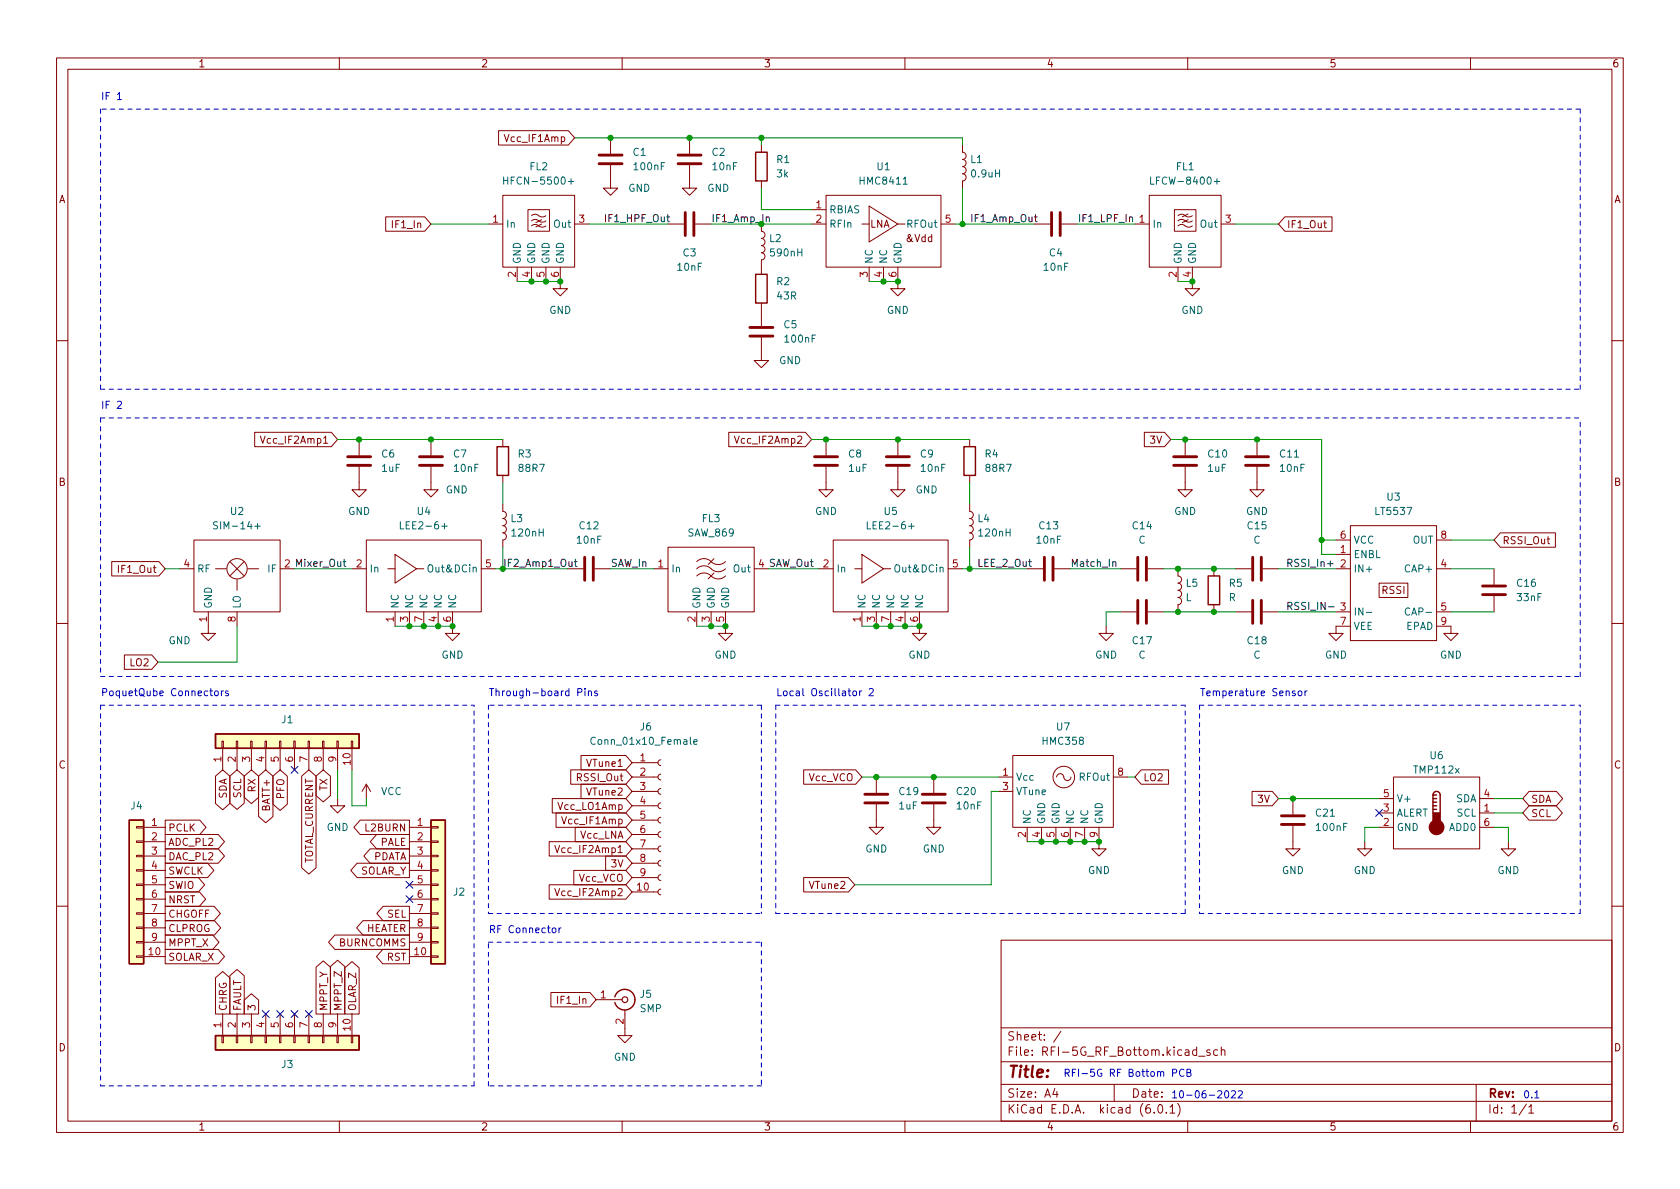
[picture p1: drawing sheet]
<svg xmlns="http://www.w3.org/2000/svg" width="297mm" height="210mm" viewBox="0 0 297 210" stroke-linecap="round" stroke-linejoin="round" font-family="sans-serif">
<g fill="none" stroke="#840000" stroke-width=".18">
<path d="M10 10.2h277v190.1h-277zM12 12.2h273v186.1h-273zM60 10.2v2M110 10.2v2M160 10.2v2M210 10.2v2M260 10.2v2M68.2 38.3h6.9l1.1 1.3-1.1 1.3h-6.9zM86.4 39.6h2.5M88.2 23.1h12.3l1.1 1.3-1.1 1.2h-12.3zM88.9 34.5h12.7v12.7h-12.7zM93.3 37.1h3.9v3.8h-3.9z"/>
<path d="M94 38.1a1.12 1.12 0 0 1 1.6 .2h.5l.4-.2M95.8 39.6l-1.1 .5M95.8 38.9l-1.1 .5M96.5 39.9a1.2 1.2 0 0 1-1.6-.2h-.4l-.5 .2M96.5 39.1a1.2 1.2 0 0 1-1.6-.2l-.4-.1-.5 .3M101.6 39.6h2.5M107.9 29.2v4.1h1.3l-1.3 1.2-1.2-1.2h1.2M107.9 24.4v2.8M118.1 39.6h2.8M121.9 29.2v4.1h1.3l-1.3 1.2-1.3-1.2h1.3M121.9 24.4v2.8M122.9 39.6h2.8"/>
<path d="M134.6 39.6v1.3a.64 .64 0 0 1 .7 .6 .64 .64 0 0 1-.7 .7 .64 .64 0 0 1 .7 .6 .64 .64 0 0 1-.7 .6 .64 .64 0 0 1 .7 .7 .64 .64 0 0 1-.7 .6 .64 .64 0 0 1 .7 .6 .64 .64 0 0 1-.7 .7v2.5M134.6 25.6v1.3M134.6 32v1.3M143.5 39.6h2.5M143.5 37.1h2.5M146 34.5h20.4v12.7h-20.4zM152.4 39.6h1.3M153.7 36.4l5 3.2-5 3.2zM158.7 39.6h1.3M166.4 39.6h2.5M170.2 25.6v1.3a.64 .64 0 0 1 .6 .7 .64 .64 0 0 1-.6 .6 .64 .64 0 0 1 .6 .6 .64 .64 0 0 1-.6 .7 .64 .64 0 0 1 .6 .6 .64 .64 0 0 1-.6 .6 .64 .64 0 0 1 .6 .7 .64 .64 0 0 1-.6 .6v1.3M182.9 39.6h2.8"/>
<path d="M187.7 39.6h2.8M200.7 39.6h2.5M203.2 34.5h12.7v12.7h-12.7zM207.6 37.1h3.9v3.8h-3.9zM208.3 38.1a1.12 1.12 0 0 1 1.6 .2h.5l.4-.2M210.1 38.9l-1.1 .5M210.1 37.8l-1.1 .5M210.8 39.9a1.2 1.2 0 0 1-1.6-.2h-.4l-.5 .2M210.8 39.1a1.2 1.2 0 0 1-1.6-.2l-.4-.1-.5 .3M215.9 39.6h2.5M227.2 38.3h8.3v2.6h-8.3l-1.1-1.3zM234 39.4h.5"/>
<path d="M234.2 39v1.1l.3 .2M91.4 47.2v2.6M94 47.2v2.6M96.5 47.2v2.6M99.1 47.2v3.8h1.2l-1.2 1.3-1.3-1.3h1.3M134.6 59.7v4h1.3l-1.3 1.3-1.3-1.3h1.3M134.6 53.6v4.1M153.7 47.2v2.6M156.2 47.2v2.6M158.7 47.2v3.8h1.3l-1.3 1.3-1.2-1.3h1.2M208.3 47.2v2.6M210.8 47.2v3.8h1.3l-1.3 1.3-1.3-1.3h1.3"/>
<path d="M10 60.2h2M45 76.4h13.6l1.1 1.3-1.1 1.3h-13.6zM46 77.1l.5 1.3 .4-1.3M63.5 77.7v2.8M76.2 77.7v2.8M88.9 77.7v1.3M128.9 76.4h13.5l1.1 1.3-1.1 1.3h-13.5zM129.8 77.1l.5 1.3 .4-1.3M146 77.7v2.8M158.7 77.7v2.8M171.4 77.7v1.3M202.3 76.4h3.6l1.1 1.3-1.1 1.3h-3.6z"/>
<path d="M209.5 77.7v2.8M222.2 77.7v2.8M285 60.2h2M19.8 99.3h8.3l1.1 1.3-1.1 1.2h-8.3zM34.3 95.5h15.2v12.7h-15.2zM40.6 99.3l2.6 2.5M43.2 99.3l-2.6 2.5M63.5 82.5v4.1h1.3l-1.3 1.3-1.3-1.3h1.3M64.8 95.5h20.3v12.7h-20.3zM69.8 98l3.9 2.6-3.9 2.5zM76.2 82.5v4.1h1.3l-1.3 1.3-1.3-1.3h1.3M88.9 89.1v1.3a.64 .64 0 0 1 .6 .7 .64 .64 0 0 1-.6 .6 .64 .64 0 0 1 .6 .6 .64 .64 0 0 1-.6 .7 .64 .64 0 0 1 .6 .6 .64 .64 0 0 1-.6 .6 .64 .64 0 0 1 .6 .7 .64 .64 0 0 1-.6 .6v1.3"/>
<path d="M88.9 84.1v1.2M118.1 96.8h15.2v11.4h-15.2zM123.2 99.3a1.96 1.96 0 0 1 2.9 .3l1.1 .2 .6-.1 .5-.4M126.2 98.8l-1 1M146 82.5v4.1h1.3l-1.3 1.3-1.2-1.3h1.2M147.3 95.5h20.3v12.7h-20.3zM152.4 98l3.8 2.6-3.8 2.5zM158.7 82.5v4.1h1.3l-1.3 1.3-1.2-1.3h1.2M171.4 89.1l.1 1.3a.64 .64 0 0 1 .6 .7 .64 .64 0 0 1-.6 .6 .64 .64 0 0 1 .6 .6 .64 .64 0 0 1-.6 .7 .64 .64 0 0 1 .6 .6 .64 .64 0 0 1-.6 .6 .64 .64 0 0 1 .6 .7 .64 .64 0 0 1-.6 .6l-.1 1.3M171.4 84.1v1.2M209.5 82.5v4.1h1.3l-1.3 1.3-1.2-1.3h1.2M222.2 82.5v4.1h1.3l-1.3 1.3-1.2-1.3h1.2"/>
<path d="M236.2 98h2.6M236.2 95.5h2.6M238.8 93h15.2v20.3h-15.2zM254 95.5h2.5M265.3 94.2h9.7v2.6h-9.7l-1.1-1.3zM10 110.2h2M22 115.8h4.8l1.1 1.3-1.1 1.3h-4.8zM31.7 100.6h2.6M36.8 108.2v3.8h1.3l-1.3 1.3-1.2-1.3h1.2M38.1 100.6h1.9M41.9 102.5v1.9M41.9 108.2v2.5"/>
<path d="M43.8 100.6h1.9M49.5 100.6h2.6M62.2 100.6h2.6M68.6 100.6h1.2M69.8 108.2v2.5M72.4 108.2v2.5M73.7 100.6h1.2M74.9 108.2v2.5M77.5 108.2v2.5M80 108.2v3.8h1.3l-1.3 1.3-1.3-1.3h1.3M85.1 100.6h2.5M100.3 100.6h2.8"/>
<path d="M105.2 100.6h2.7M115.6 100.6h2.5M123.2 101.8a1.96 1.96 0 0 1 2.9 .3l1.1 .3 .6-.2 .5-.4M123.2 100.6a1.96 1.96 0 0 1 2.9 .3l1.1 .2 .6-.2 .5-.3M123.2 108.2v2.5M125.7 108.2v2.5M126.2 101.3l-1 1.1M128.3 108.2v3.8h1.2l-1.2 1.3-1.3-1.3h1.3M133.3 100.6h2.6M144.8 100.6h2.5M151.1 100.6h1.3M152.4 108.2v2.5"/>
<path d="M154.9 108.2v2.5M156.2 100.6h1.3M157.5 108.2v2.5M160 108.2v2.5M162.6 108.2v3.8h1.2l-1.2 1.3-1.3-1.3h1.3M167.6 100.6h2.6M181.6 100.6h2.8M186.4 100.6h2.8M195.6 110.7v1.3h1.2l-1.2 1.3-1.3-1.3h1.3M198.1 100.6h2.8M198.1 108.2h2.8M202.9 100.6h2.8"/>
<path d="M202.9 108.2h2.8M208.3 100.6v1.2a.64 .64 0 0 1 .6 .7 .64 .64 0 0 1-.6 .6 .64 .64 0 0 1 .6 .7 .64 .64 0 0 1-.6 .6 .64 .64 0 0 1 .6 .6 .64 .64 0 0 1-.6 .7 .64 .64 0 0 1 .6 .6 .64 .64 0 0 1-.6 .6v1.3M214.6 100.6v1.2M214.6 106.9v1.3M218.4 100.6h2.8M218.4 108.2h2.8M223.3 100.6h2.8M223.3 108.2h2.8M236.2 100.6h2.6M236.2 108.2h2.6M238.8 110.7h-2.6v1.3h1.3l-1.3 1.3-1.3-1.3h1.3M243.8 103.1h5.1v2.6h-5.1z"/>
<path d="M254 110.7h2.5v1.3h1.3l-1.3 1.3-1.2-1.3h1.2M254 100.6h2.5M254 108.2h2.5M264.2 100.6v2.8M264.2 105.4v2.8M285 110.2h2M38.1 137.2l1.3-1.1 1.2 1.1v4.9l-1.2 1.1-1.3-1.1zM39.2 131.1h.3v1.2h-.3zM39.4 132.3v3.8M40.6 137.2l1.3-1.1 1.3 1.1v4.8l-1.3 1.1-1.3-1.1zM41.8 131.1h.2v1.2h-.2zM41.9 132.3v3.8"/>
<path d="M43.2 137.2l1.2-1.1 1.3 1.1v3.8l-1.3 1.1-1.2-1.1zM44.3 131.1h.3v1.2h-.3zM44.4 132.3v3.8M45.7 137.2l1.3-1.1 1.3 1.1v7.2l-1.3 1.1-1.3-1.1zM46.9 131.1h.2v1.2h-.2zM47 132.3v3.8M48.3 137.2l1.2-1.1 1.3 1.1v5l-1.3 1.1-1.2-1.1zM49.4 131.1h.3v1.2h-.3zM49.5 132.3v3.8M51.9 131.1h.3v1.2h-.3zM52.1 132.3v3.8M53.3 137.2l1.3-1.1 1.3 1.1v16.3l-1.3 1.1-1.3-1.1z"/>
<path d="M54.5 131.1h.2v1.2h-.2zM54.6 132.3v3.8M55.9 137.2l1.2-1.1 1.3 1.1v3.5l-1.3 1.1-1.2-1.1zM57 131.1h.3v1.2h-.3zM57.1 132.3v3.8M59.6 131.1h.2v1.2h-.2zM59.7 132.3v3.8M62.1 131.1h.3v1.2h-.3zM62.2 132.3v3.8M64.8 138.7l-.8 1.2M64.8 138.7v2.5M64.8 138.7l.7 1.2"/>
<path d="M100.9 136.1h9.7l1.2 1.3-1.2 1.3h-9.7zM102.7 133.6h7.9l1.2 1.3-1.2 1.2h-7.9zM102.7 138.7h7.9l1.2 1.2-1.2 1.3h-7.9zM111.8 139.9h4.5M111.8 137.4h4.5M111.8 134.9h4.5M116.8 139.4l-.3 .2-.2 .3 .2 .4 .3 .2M116.8 136.9l-.3 .1-.2 .4 .2 .4 .3 .1M116.8 134.4l-.3 .1-.2 .4 .2 .3 .3 .2M142.1 136.1h9.2l1.1 1.3-1.1 1.3h-9.2zM154.9 137.4v2.8M165.1 137.4v2.8"/>
<path d="M176.5 139.9h2.6M176.5 137.4h2.6M179.1 133.6h17.7v12.7h-17.7zM186.8 137.4a.68 .68 0 0 1 .8-.6 .68 .68 0 0 1 .6 .9 .64 .64 0 0 0 .7 .3 .64 .64 0 0 0 .5-.6M196.8 137.4h2.6M201.8 136.1h4.8v2.6h-4.8l-1.1-1.3zM221.4 139.9h3.5l1.2 1.3-1.2 1.3h-3.5zM246.4 137.4h15.2v12.7h-15.2zM270.4 139.9h4.8l1.1 1.3-1.1 1.3h-4.8l-1.2-1.3zM24.1 158.9h1.3v.2h-1.3zM24.1 156.3h1.3v.3h-1.3zM24.1 153.8h1.3v.2h-1.3z"/>
<path d="M24.1 151.3h1.3v.2h-1.3zM24.1 148.7h1.3v.3h-1.3zM24.1 146.2h1.3v.2h-1.3zM25.4 146.3h3.8M25.4 148.8h3.8M25.4 151.4h3.8M25.4 153.9h3.8M25.4 156.5h3.8M25.4 159h3.8M29.2 155.2h5.9l1.1 1.3-1.1 1.2h-5.9zM29.2 152.6h7.5l1.1 1.3-1.1 1.3h-7.5zM29.2 157.7h6.1l1.1 1.3-1.1 1.3h-6.1z"/>
<path d="M29.2 145h6.1l1.1 1.3-1.1 1.3h-6.1zM29.2 147.6h9.4l1.1 1.2-1.1 1.3h-9.4zM29.2 150.1h9.4l1.1 1.3-1.1 1.2h-9.4zM59.7 141.2v1.3h1.3l-1.3 1.3-1.3-1.3h1.3M63.1 152.6h9.3v2.6h-9.3l-1.1-1.3zM63.7 145h8.7v2.6h-8.7l-1.1-1.3zM65.4 150.1h7v2.5h-7l-1.1-1.2zM66.6 147.6h5.8v2.5h-5.8l-1.1-1.3zM72.4 146.3h3.8M72.4 148.8h3.8M72.4 151.4h3.8M72.4 153.9h3.8"/>
<path d="M72.4 156.5h3.8M72.4 159h3.8M76.2 158.9h1.3v.2h-1.3zM76.2 156.3h1.3v.3h-1.3zM76.2 153.8h1.3v.2h-1.3zM76.2 151.3h1.3v.2h-1.3zM76.2 148.7h1.3v.3h-1.3zM76.2 146.2h1.3v.2h-1.3zM97.1 148.8h13.5l1.2 1.3-1.2 1.3h-13.5zM97.1 156.5h13.5l1.2 1.2-1.2 1.3h-13.5zM97.6 141.2h13l1.2 1.3-1.2 1.3h-13zM98.1 149.5l.4 1.3 .4-1.3"/>
<path d="M98.1 157.1l.4 1.3 .4-1.3M98.3 143.8h12.3l1.2 1.2-1.2 1.3h-12.3zM101.5 153.9h9.1l1.2 1.3-1.2 1.3h-9.1zM101.7 146.3h8.9l1.2 1.3-1.2 1.2h-8.9zM107.1 151.4h3.5l1.2 1.2-1.2 1.3h-3.5zM111.8 157.7h4.5M111.8 155.2h4.5M111.8 152.6h4.5M111.8 150.1h4.5M111.8 147.6h4.5M111.8 145h4.5M111.8 142.5h4.5"/>
<path d="M116.8 157.2l-.3 .2-.2 .3 .2 .4 .3 .1M116.8 154.7l-.3 .1-.2 .4 .2 .3 .3 .2M116.8 152.1l-.3 .2-.2 .3 .2 .4 .3 .2M116.8 149.6l-.3 .1-.2 .4 .2 .4 .3 .1M116.8 147.1l-.3 .1-.2 .4 .2 .3 .3 .2M116.8 144.5l-.3 .2-.2 .3 .2 .4 .3 .1M116.8 142l-.3 .1-.2 .4 .2 .3 .3 .2M142.1 155.2h7.9l1.1 1.3-1.1 1.2h-7.9zM154.9 142.2v4.1h1.3l-1.3 1.3-1.2-1.3h1.2M165.1 142.2v4.1h1.3l-1.3 1.3-1.3-1.3h1.3M181.6 146.3v2.5M184.1 146.3v2.5"/>
<path d="M186.7 146.3v2.5M189.2 146.3v2.5M191.8 146.3v2.5M194.3 146.3v3.8h1.3l-1.3 1.3-1.3-1.3h1.3M228.6 146v4.1h1.3l-1.3 1.3-1.3-1.3h1.3M228.6 141.2v2.8M241.3 148.8v1.3h1.3l-1.3 1.3-1.3-1.3h1.3M243.8 146.3h2.6M243.8 143.8h2.6M243.8 141.2h2.6M261.6 146.3h2.6M261.6 143.8h2.6"/>
<path d="M261.6 141.2h2.6M266.7 148.8v1.3h1.3l-1.3 1.3-1.3-1.3h1.3M270.4 142.5h4.7l1.1 1.3-1.1 1.2h-4.7l-1.2-1.2zM10 160.2h2M24.1 169h1.3v.3h-1.3zM24.1 166.5h1.3v.2h-1.3zM24.1 164h1.3v.2h-1.3zM24.1 161.4h1.3v.3h-1.3zM25.4 169.2h3.8M25.4 161.5h3.8M25.4 164.1h3.8M25.4 166.6h3.8"/>
<path d="M29.2 162.8h8.7l1.1 1.3-1.1 1.2h-8.7zM29.2 165.3h8.4l1.1 1.3-1.1 1.3h-8.4zM29.2 167.9h9.4l1.1 1.3-1.1 1.2h-9.4zM29.2 160.3h8.7l1.1 1.2-1.1 1.3h-8.7zM38.1 172.9l1.3-1.1 1.2 1.1v6.4h-2.5zM39.4 179.3v3.8M40.6 172.5l1.3-1.1 1.3 1.1v6.8h-2.6zM41.9 179.3v3.8M43.2 176.8l1.2-1.1 1.3 1.1v2.5h-2.5zM44.4 179.3v3.8M47 179.3v3.8M49.5 179.3v3.8"/>
<path d="M52.1 179.3v3.8M54.6 179.3v3.8M55.9 171l1.2-1.1 1.3 1.1v8.3h-2.5zM57.1 179.3v3.8M58.4 170.9l1.3-1.1 1.3 1.1v8.4h-2.6zM59.2 165.3h13.2v2.6h-13.2l-1.1-1.3zM59.7 179.3v3.8M61 171.2l1.2-1.2 1.3 1.2v8.1h-2.5zM62.2 179.3v3.8M64.2 162.8h8.2v2.5h-8.2l-1.1-1.2zM67.7 167.9h4.7v2.5h-4.7l-1.1-1.2zM67.7 160.3h4.7v2.5h-4.7l-1.1-1.3z"/>
<path d="M72.4 169.2h3.8M72.4 161.5h3.8M72.4 164.1h3.8M72.4 166.6h3.8M76.2 169h1.3v.3h-1.3zM76.2 166.5h1.3v.2h-1.3zM76.2 164h1.3v.2h-1.3zM76.2 161.4h1.3v.3h-1.3zM97.4 175.5h6.9l1.1 1.3-1.1 1.2h-6.9zM105.4 176.8h4.6M110.5 178.6v4.5h1.3l-1.3 1.3-1.3-1.3h1.3M177 166.3h108v32h-108z"/>
<path d="M285 160.2h2M39.2 183.1h.3v1.3h-.3zM41.8 183.1h.2v1.3h-.2zM44.3 183.1h.3v1.3h-.3zM46.9 183.1h.2v1.3h-.2zM49.4 183.1h.3v1.3h-.3zM51.9 183.1h.3v1.3h-.3zM54.5 183.1h.2v1.3h-.2zM57 183.1h.3v1.3h-.3zM59.6 183.1h.2v1.3h-.2zM60 198.3v2M62.1 183.1h.3v1.3h-.3z"/>
<path d="M110 198.3v2M160 198.3v2M177 194.8h108M177 191.8h108M177 187.8h108M177 181.8h108M186.5 192.5l-.4 1h1M186.9 193v1M187.6 182.4l-1.3 1.9M197 191.8v3M204.1 196.7v.1M204.9 195.4l.2-.1a.81 .81 0 0 1 .6 .7 .81 .81 0 0 1-.3 .8h-.2a.81 .81 0 0 1-.6-.6 .81 .81 0 0 1 .3-.8z"/>
<path d="M206.2 196.7v.1M206.9 195.8l.4-.5v1.5M206.9 196.8h.8M208.2 195.1a1.72 1.72 0 0 1 0 2.3M210 198.3v2M211.6 185.7l-.5-.1-.2 .3v.4l.1 .3h.6M211.6 185.1v1.5M211.9 186.8h1.2M213.9 185.7l-.3-.1-.2 .2v.3l.5 .1v.4h-.5M215.3 185.7l-.4-.1-.3 .3v.4l.1 .3h.6M215.9 185.8l.2-.2 .4 .1 .1 .9M215.9 185.1v1.5"/>
<path d="M260 198.3v2M261 191.8v6.5M269.9 195.3l-1.3 1.9M270.3 195.8l.4-.5v1.5M270.3 196.8h.9"/>
<circle cx="41.9" cy="100.6" r="1.8"/>
<circle cx="188.1" cy="137.4" r="1.9"/>
</g>
<g fill="none" stroke="#840000" stroke-width=".51">
<path d="M105.9 27.4h4.1M105.9 29h4.1M119.9 27.4h4.1M119.9 29h4.1M121.2 37.6v4.1M122.7 37.6v4.1M185.9 37.6v4.1M187.5 37.6v4.1M132.6 57.9h4.1M132.6 59.4h4.1M61.5 80.8h4M61.5 82.3h4"/>
<path d="M74.2 80.8h4M74.2 82.3h4M103.4 98.5v4.1M104.9 98.5v4.1M144 80.8h4.1M144 82.3h4.1M156.7 80.8h4.1M156.7 82.3h4.1M184.7 98.5v4.1M186.2 98.5v4.1M201.2 98.5v4.1M202.7 98.5v4.1"/>
<path d="M207.5 80.8h4.1M207.5 82.3h4.1M220.2 80.8h4.1M220.2 82.3h4.1M221.5 98.5v4.1M223 98.5v4.1M201.2 106.2v4M202.7 106.2v4M221.5 106.2v4M223 106.2v4M262.1 105.2h4.1M262.1 103.6h4.1"/>
<path d="M152.9 140.5h4.1M152.9 142h4.1M163.1 140.5h4M163.1 142h4M226.6 144.3h4M226.6 145.8h4"/>
</g>
<g fill="none" stroke="#006464" stroke-width=".18">
<path d="M89.1 31.3v1.3M89.1 31.9h.7M100.5 32.1h.9M203.4 31.3v1.3h.6M214.7 32.1h1M38.5 92.3h-.5l-.2 .1v.3l.5 .3 .2 .3-.3 .2h-.5M45.1 93h.9M70.8 92.3v1.2h.6M78.1 93h1M153.3 92.3v1.2h.6M160.7 93h.9M241.6 108.3h.9"/>
<path d="M249.2 107.6a.6 .6 0 0 0-.8 .4 .6 .6 0 0 0 .6 .8l.2-.1M105.2 130.5a.6 .6 0 0 0-.8 .4 .6 .6 0 0 0 .6 .7l.2-.1M122.7 131.2l.6-.1-.1-.3h-.4l-.1 .2v.6h.5"/>
</g>
<g fill="none" stroke="#840000" stroke-width=".25">
<path d="M133.6 26.9h2v5.1h-2zM133.6 48.5h2v5.1h-2zM87.9 79h2v5.1h-2zM170.4 79h2.1v5.1h-2.1zM213.6 101.8h2v5.1h-2zM38.1 129.8h25.4v2.5h-25.4zM22.9 145h2.5v25.4h-2.5zM76.2 145h2.5v25.4h-2.5zM253.4 140.6a.64 .64 0 0 1 .6-.7 .64 .64 0 0 1 .6 .7v3.2M253.4 143.1h.6M253.4 142.5h.6M253.4 141.9h.6"/>
<path d="M253.4 141.2h.6M253.4 140.6v3.2M253.4 140.6h.6M108.7 176.3a1.81 1.81 0 0 1 2.8-1 1.81 1.81 0 0 1 0 3 1.81 1.81 0 0 1-2.8-1M38.1 183.1h25.4v2.6h-25.4z"/>
</g>
<circle cx="110.5" cy="176.8" r=".51" fill="none" stroke="#840000" stroke-width=".2"/>
<g fill="#ffffc2" stroke="#ffffc2" stroke-width=".18">
<path d="M76.2 145h2.5v25.4h-2.5z"/>
<path d="M38.1 183.1h25.4v2.6h-25.4z"/>
<path d="M38.1 129.8h25.4v2.5h-25.4z"/>
<path d="M22.9 145h2.5v25.4h-2.5z"/>
</g>
<g fill="#840000" stroke="#840000" stroke-width=".25">
<path d="M253.4 143.8h1.2v1.9h-1.2z"/>
<circle cx="254" cy="146.3" r="1.27"/>
</g>
<g fill="none" stroke="#0f0f0f" stroke-width=".18">
<path d="M117.9 38.4h.5M118.1 37.9v1.1l.3 .2M135.5 38.5l.2-.1h.3v.8M182.9 38.4h.5M183.1 37.9v1.1l.3 .2M199.7 38.5l.2-.1h.3l.1 .8M60.7 99.3h.5M60.9 98.9v1.1l.3 .2M101.6 99.3h.4M101.7 98.9v1.1l.3 .2M196.7 99.4l.2-.1 .3 .1 .1 .8M234.7 99.7h1"/>
<path d="M234.9 107.3h1"/>
</g>
<g fill="none" stroke="#0000c2" stroke-width=".18">
<path d="M20.8 16.7l.3-.4v1.3M20.8 17.6h.7M20.8 71.1l.4-.1 .3 .3-.8 .9h.8M38 122.3l.2-.1 .3 .1 .1 .5-.1 .2h-.3l-.2-.1zM39.1 122.2v.8M39.5 122.2l-.4 .2M40.4 122.2h-.3l-.2 .2v.1l.5 .2v.3h-.5M102.2 122.4h.6l.1-.2-.1-.3-.6-.1v1.2M103.4 121.8v.1M103.4 122.2v.8M104 122.3l.2-.1h.3l.1 .8M104 122.2v.8"/>
<path d="M105.6 122.2h-.3l-.2 .2 .1 .1 .4 .2v.3h-.5M150.9 122.2h.3l.2 .2v.4l-.2 .2h-.3l-.1-.2zM152 122.2v.8M152.4 122.2l-.4 .2M153.7 121.9l.5-.1 .2 .3-.8 .9h.8M229 122.2h-.3l-.2 .2 .1 .1 .4 .2v.3h-.5M229.6 122.2h.3l.3 .2v.4l-.3 .2h-.3l-.1-.2zM230.7 122.2v.8M231.1 122.2l-.4 .2M97.7 164.2l.3-.1 .3 .2v.4l-.3 .2h-.3l-.1-.2zM98.8 164.1v.8M99.2 164.1l-.4 .2"/>
<path d="M207.3 189.7h.6l.2-.2-.1-.3-.7-.1v1.2M209.3 189.2a.6 .6 0 0 0-.8 .4 .6 .6 0 0 0 .6 .7l.2-.1M209.9 189.7l.5-.1 .1-.2v-.2l-.6-.1v1.2h.5l.1-.1 .1-.3-.3-.2M216.6 193l.2-.1a.68 .68 0 0 1 .5 .6 .68 .68 0 0 1-.5 .6l-.2-.1-.1-.3zM217.7 193l.5-.1 .3 .3-.8 .9h.8M218.9 193l.5-.1 .3 .3-.8 .9h.8M271.4 194.1h.7"/>
</g>
<g fill="none" stroke="#0000c2" stroke-width=".18" stroke-dasharray=".8 .8">
<path d="M17.8 19.3v49.5M279.4 19.3h-261.6M17.8 68.8h261.6M17.8 73.9v45.7M17.8 73.9h261.6M279.4 68.8v-49.5M17.8 119.6h261.6M279.4 119.6v-45.7M17.8 124.7v67.3M17.8 124.7h66M86.4 124.7v36.8M134.6 124.7v36.8"/>
<path d="M134.6 124.7h-48.2M137.2 124.7h72.3M137.2 124.7v36.8M212.1 124.7v36.8M212.1 124.7h67.3M86.4 166.6h48.2M86.4 161.5h48.2M134.6 166.6v25.4M137.2 161.5h72.3M209.5 161.5v-36.8M212.1 161.5h67.3M279.4 161.5v-36.8"/>
<path d="M17.8 192h66M83.8 192v-67.3M86.4 192v-25.4M134.6 192h-48.2"/>
</g>
<g fill="none" stroke="#009600" stroke-width=".18">
<path d="M76.2 39.6h10.2M101.6 24.4h68.6v1.2M104.1 39.6h14M125.7 39.6h17.8M134.6 24.4v1.2M134.6 33.3v3.8h8.9M168.9 39.6h14M170.2 33.3v6.3M190.5 39.6h10.2M218.4 39.6h7.7M91.4 49.8h7.7M153.7 49.8h5"/>
<path d="M208.3 49.8h2.5M59.7 77.7h29.2M143.5 77.7h27.9M207 77.7h26.7v20.3h2.5M88.9 85.3v3.8M88.9 96.8v3.8M171.4 85.3v3.8M171.4 96.8v3.8M233.7 95.5h2.5M256.5 95.5h7.7M29.2 100.6h2.5M41.9 110.7v6.4h-14"/>
<path d="M52.1 100.6h10.1M69.8 110.7h10.2M87.6 100.6h12.7M107.9 100.6h7.7M123.2 110.7h5.1M135.9 100.6h8.9M152.4 110.7h10.2M170.2 100.6h11.4M189.2 100.6h8.9M198.1 108.2h-2.5v2.5M205.7 100.6h12.7M205.7 108.2h12.7"/>
<path d="M226.1 100.6h10.1M226.1 108.2h10.1M256.5 100.6h7.7M256.5 108.2h7.7M59.7 136.1v5.1M62.2 136.1v6.4h2.6v-1.3M152.4 137.4h24.1M176.5 139.9h-1.2v16.6h-24.2M199.4 137.4h1.3M181.6 148.8h12.7M226.1 141.2h17.7M243.8 146.3h-2.5v2.5"/>
<path d="M264.2 141.2h5M264.2 146.3h2.5v2.5M264.2 143.8h5"/>
</g>
<g fill="none" stroke="#000084" stroke-width=".18">
<path d="M51.5 135.5l1.2 1.2M52.7 135.5l-1.2 1.2M71.8 158.4l1.2 1.2M71.8 155.8l1.2 1.3M73 155.8l-1.2 1.3M73 158.4l-1.2 1.2M243.2 143.1l1.2 1.3M244.4 143.1l-1.2 1.3M46.4 178.7l1.2 1.2M47.6 178.7l-1.2 1.2M48.9 178.7l1.2 1.2M50.1 178.7l-1.2 1.2"/>
<path d="M51.5 178.7l1.2 1.2M52.7 178.7l-1.2 1.2M54 178.7l1.2 1.2M55.2 178.7l-1.2 1.2"/>
</g>
<g fill="#009600" stroke="#009600" stroke-width=".18">
<circle cx="77.5" cy="110.7" r=".46"/>
<circle cx="74.9" cy="110.7" r=".46"/>
<circle cx="72.4" cy="110.7" r=".46"/>
<circle cx="63.5" cy="77.7" r=".46"/>
<circle cx="80" cy="110.7" r=".46"/>
<circle cx="76.2" cy="77.7" r=".46"/>
<circle cx="125.7" cy="110.7" r=".46"/>
<circle cx="128.3" cy="110.7" r=".46"/>
<circle cx="154.9" cy="137.4" r=".46"/>
<circle cx="165.1" cy="137.4" r=".46"/>
<circle cx="184.1" cy="148.8" r=".46"/>
<circle cx="186.7" cy="148.8" r=".46"/>
<circle cx="191.8" cy="148.8" r=".46"/>
<circle cx="194.3" cy="148.8" r=".46"/>
<circle cx="189.2" cy="148.8" r=".46"/>
<circle cx="154.9" cy="110.7" r=".46"/>
<circle cx="162.6" cy="110.7" r=".46"/>
<circle cx="146" cy="77.7" r=".46"/>
<circle cx="157.5" cy="110.7" r=".46"/>
<circle cx="160" cy="110.7" r=".46"/>
<circle cx="158.7" cy="77.7" r=".46"/>
<circle cx="171.4" cy="100.6" r=".46"/>
<circle cx="170.2" cy="39.6" r=".46"/>
<circle cx="107.9" cy="24.4" r=".46"/>
<circle cx="134.6" cy="24.4" r=".46"/>
<circle cx="121.9" cy="24.4" r=".46"/>
<circle cx="96.5" cy="49.8" r=".46"/>
<circle cx="99.1" cy="49.8" r=".46"/>
<circle cx="94" cy="49.8" r=".46"/>
<circle cx="158.7" cy="49.8" r=".46"/>
<circle cx="210.8" cy="49.8" r=".46"/>
<circle cx="156.2" cy="49.8" r=".46"/>
<circle cx="214.6" cy="108.2" r=".46"/>
<circle cx="208.3" cy="108.2" r=".46"/>
<circle cx="208.3" cy="100.6" r=".46"/>
<circle cx="214.6" cy="100.6" r=".46"/>
<circle cx="209.5" cy="77.7" r=".46"/>
<circle cx="222.2" cy="77.7" r=".46"/>
<circle cx="233.7" cy="95.5" r=".46"/>
<circle cx="228.6" cy="141.2" r=".46"/>
</g>
<text font-size="2.8" fill="#840000" x="178" y="190.6">Title:</text>
<g font-size="2.1" fill="#840000">
<text x="178" y="184">Sheet: /</text>
<text x="178" y="186.7">File: RFI-5G_RF_Bottom.kicad_sch</text>
<text x="178" y="196.9">KiCad E.D.A. kicad (6.0.1)</text>
<text x="178" y="194.1">Size: A4</text>
<text x="200" y="194.1">Date:</text>
<text x="263" y="194.1">Rev:</text>
<text x="263" y="196.9">Id: 1/1</text>
</g>
<g font-size="1.8" fill="#840000">
<text x="35" y="11.9">1</text>
<text x="85" y="11.9">2</text>
<text x="135" y="11.9">3</text>
<text x="185" y="11.9">4</text>
<text x="235" y="11.9">5</text>
<text x="285" y="11.9">6</text>
<text x="89.6" y="25.1">Vcc_IF1Amp</text>
<text x="10.3" y="35.9">A</text>
<text x="285.3" y="35.9">A</text>
<text x="69.7" y="40.3">IF1_In</text>
<text x="153.8" y="40.3">LNA</text>
<text x="227.5" y="40.3">IF1_Out</text>
<text x="160.3" y="42.8">&amp;Vdd</text>
<text x="46.7" y="78.4">Vcc_IF2Amp1</text>
<text x="130.5" y="78.4">Vcc_IF2Amp2</text>
<text x="203.4" y="78.4">3V</text>
<text x="10.3" y="85.9">B</text>
<text x="285.3" y="85.9">B</text>
<text x="21.2" y="101.3">IF1_Out</text>
<text x="265.6" y="96.2">RSSI_Out</text>
<text x="244.3" y="105">RSSI</text>
<text x="23.1" y="117.8">LO2</text>
<text x="10.3" y="135.9">C</text>
<text x="103.9" y="135.6">VTune1</text>
<text x="285.3" y="135.9">C</text>
<text x="40.1" y="141.3" transform="rotate(-90 40.1 141.3)">SDA</text>
<text x="42.6" y="141.1" transform="rotate(-90 42.6 141.1)">SCL</text>
<text x="45.2" y="140" transform="rotate(-90 45.2 140)">RX</text>
<text x="47.7" y="143.3" transform="rotate(-90 47.7 143.3)">BATT+</text>
<text x="50.3" y="141.2" transform="rotate(-90 50.3 141.2)">PFO</text>
<text x="57.9" y="139.8" transform="rotate(-90 57.9 139.8)">TX</text>
<text x="98.8" y="143.2">Vcc_LO1Amp</text>
<text x="102.2" y="138.1">RSSI_Out</text>
<text x="103.9" y="140.7">VTune2</text>
<text x="143" y="138.1">Vcc_VCO</text>
<text x="202.1" y="138.1">LO2</text>
<text x="222.5" y="141.9">3V</text>
<text x="270.7" y="141.9">SDA</text>
<text x="29.7" y="147">PCLK</text>
<text x="29.7" y="149.6">ADC_PL2</text>
<text x="64.7" y="147">L2BURN</text>
<text x="67.2" y="149.6">PALE</text>
<text x="99.7" y="145.8">Vcc_IF1Amp</text>
<text x="102.6" y="148.3">Vcc_LNA</text>
<text x="270.7" y="144.5">SCL</text>
<text x="29.7" y="154.6">SWCLK</text>
<text x="29.7" y="152.1">DAC_PL2</text>
<text x="55.3" y="153.1" transform="rotate(-90 55.3 153.1)">TOTAL_CURRENT</text>
<text x="63.6" y="154.6">SOLAR_Y</text>
<text x="65.8" y="152.1">PDATA</text>
<text x="98.7" y="150.8">Vcc_IF2Amp1</text>
<text x="102.4" y="155.9">Vcc_VCO</text>
<text x="108.2" y="153.4">3V</text>
<text x="29.7" y="157.2">SWIO</text>
<text x="29.7" y="159.7">NRST</text>
<text x="98.7" y="158.5">Vcc_IF2Amp2</text>
<text x="143.3" y="157.2">VTune2</text>
<text x="29.7" y="164.8">CLPROG</text>
<text x="29.7" y="167.3">MPPT_X</text>
<text x="29.7" y="162.3">CHGOFF</text>
<text x="60" y="167.3">BURNCOMMS</text>
<text x="64.6" y="164.8">HEATER</text>
<text x="68.5" y="162.3">SEL</text>
<text x="29.7" y="169.9">SOLAR_X</text>
<text x="68.4" y="169.9">RST</text>
<text x="40.1" y="178.8" transform="rotate(-90 40.1 178.8)">CHRG</text>
<text x="42.6" y="178.8" transform="rotate(-90 42.6 178.8)">FAULT</text>
<text x="45.2" y="178.8" transform="rotate(-90 45.2 178.8)">3</text>
<text x="57.9" y="178.8" transform="rotate(-90 57.9 178.8)">MPPT_Y</text>
<text x="60.4" y="178.8" transform="rotate(-90 60.4 178.8)">MPPT_Z</text>
<text x="63" y="178.8" transform="rotate(-90 63 178.8)">OLAR_Z</text>
<text x="98.9" y="177.5">IF1_In</text>
<text x="10.3" y="185.9">D</text>
<text x="285.3" y="185.9">D</text>
<text x="35" y="199.9">1</text>
<text x="85" y="199.9">2</text>
<text x="135" y="199.9">3</text>
<text x="185" y="199.9">4</text>
<text x="235" y="199.9">5</text>
<text x="285" y="199.9">6</text>
</g>
<g font-size="1.8" fill="#0000c2">
<text x="17.8" y="17.7">IF 1</text>
<text x="17.8" y="72.3">IF 2</text>
<text x="17.8" y="123.1">PoquetQube Connectors</text>
<text x="86.4" y="123.1">Through-board Pins</text>
<text x="137.2" y="123.1">Local Oscillator 2</text>
<text x="212.1" y="123.1">Temperature Sensor</text>
<text x="86.4" y="165">RF Connector</text>
<text x="188" y="190.4">RFI-5G RF Bottom PCB</text>
<text x="207" y="194.2">10-06-2022</text>
<text x="269.2" y="194.2">0.1</text>
</g>
<g font-size="1.8" fill="#006464">
<text x="111.9" y="27.6">C1</text>
<text x="125.9" y="27.6">C2</text>
<text x="137.3" y="28.8">R1</text>
<text x="171.6" y="28.8">L1</text>
<text x="90" y="32.6">HFCN-5500+</text>
<text x="93.7" y="30.1">FL2</text>
<text x="111.1" y="33.9">GND</text>
<text x="112.2" y="30.1">100nF</text>
<text x="125" y="33.9">GND</text>
<text x="126.1" y="30.1">10nF</text>
<text x="137.4" y="31.4">3k</text>
<text x="152.2" y="32.6">HMC8411</text>
<text x="155.1" y="30.1">U1</text>
<text x="171.9" y="31.4">0.9uH</text>
<text x="204.2" y="32.6">LFCW-8400+</text>
<text x="208" y="30.1">FL1</text>
<text x="89.4" y="40.3">In</text>
<text x="98" y="40.3">Out</text>
<text x="146.6" y="37.7">RBIAS</text>
<text x="146.6" y="40.3">RFIn</text>
<text x="160.5" y="40.3">RFOut</text>
<text x="203.7" y="40.3">In</text>
<text x="212.3" y="40.3">Out</text>
<text x="92.1" y="46.7" transform="rotate(-90 92.1 46.7)">GND</text>
<text x="94.6" y="46.7" transform="rotate(-90 94.6 46.7)">GND</text>
<text x="97.2" y="46.7" transform="rotate(-90 97.2 46.7)">GND</text>
<text x="99.7" y="46.7" transform="rotate(-90 99.7 46.7)">GND</text>
<text x="119.9" y="47.9">10nF</text>
<text x="120.8" y="45.3">C3</text>
<text x="136.1" y="42.8">L2</text>
<text x="136.4" y="45.3">590nH</text>
<text x="154.3" y="46.7" transform="rotate(-90 154.3 46.7)">NC</text>
<text x="156.8" y="46.7" transform="rotate(-90 156.8 46.7)">NC</text>
<text x="159.4" y="46.7" transform="rotate(-90 159.4 46.7)">GND</text>
<text x="184.6" y="47.9">10nF</text>
<text x="185.6" y="45.3">C4</text>
<text x="208.9" y="46.7" transform="rotate(-90 208.9 46.7)">GND</text>
<text x="211.5" y="46.7" transform="rotate(-90 211.5 46.7)">GND</text>
<text x="137.3" y="50.4">R2</text>
<text x="137.5" y="53">43R</text>
<text x="97.1" y="55.5">GND</text>
<text x="138.6" y="58">C5</text>
<text x="156.8" y="55.5">GND</text>
<text x="208.9" y="55.5">GND</text>
<text x="137.7" y="64.4">GND</text>
<text x="138.9" y="60.6">100nF</text>
<text x="67.5" y="80.9">C6</text>
<text x="67.5" y="83.4">1uF</text>
<text x="80.2" y="80.9">C7</text>
<text x="80.4" y="83.4">10nF</text>
<text x="91.6" y="80.9">R3</text>
<text x="91.9" y="83.4">88R7</text>
<text x="150" y="80.9">C8</text>
<text x="150.1" y="83.4">1uF</text>
<text x="162.7" y="80.9">C9</text>
<text x="162.9" y="83.4">10nF</text>
<text x="174.2" y="80.9">R4</text>
<text x="174.4" y="83.4">88R7</text>
<text x="213.6" y="83.4">1uF</text>
<text x="213.7" y="80.9">C10</text>
<text x="226.4" y="80.9">C11</text>
<text x="226.4" y="83.4">10nF</text>
<text x="78.8" y="87.2">GND</text>
<text x="161.9" y="87.2">GND</text>
<text x="245.2" y="88.5">U3</text>
<text x="38.5" y="93.6">SIM-14+</text>
<text x="40.8" y="91.1">U2</text>
<text x="61.5" y="91.1">GND</text>
<text x="71.4" y="93.6">LEE2-6+</text>
<text x="73.8" y="91.1">U4</text>
<text x="90.3" y="92.3">L3</text>
<text x="90.6" y="94.9">120nH</text>
<text x="102.5" y="93.6">C12</text>
<text x="121.7" y="94.9">SAW_869</text>
<text x="124.2" y="92.3">FL3</text>
<text x="144.1" y="91.1">GND</text>
<text x="154" y="93.6">LEE2-6+</text>
<text x="156.3" y="91.1">U5</text>
<text x="172.9" y="92.3">L4</text>
<text x="173.2" y="94.9">120nH</text>
<text x="183.8" y="93.6">C13</text>
<text x="200.3" y="93.6">C14</text>
<text x="207.6" y="91.1">GND</text>
<text x="220.3" y="91.1">GND</text>
<text x="220.6" y="93.6">C15</text>
<text x="243.3" y="91.1">LT5537</text>
<text x="34.8" y="101.2">RF</text>
<text x="47.4" y="101.2">IF</text>
<text x="65.3" y="101.2">In</text>
<text x="76.1" y="101.2">Out&amp;DCin</text>
<text x="102.1" y="96.1">10nF</text>
<text x="118.6" y="101.2">In</text>
<text x="129.8" y="101.2">Out</text>
<text x="147.8" y="101.2">In</text>
<text x="158.7" y="101.2">Out&amp;DCin</text>
<text x="183.4" y="96.1">10nF</text>
<text x="201.3" y="96.1">C</text>
<text x="221.6" y="96.1">C</text>
<text x="239.3" y="98.7">ENBL</text>
<text x="239.3" y="101.2">IN+</text>
<text x="239.3" y="96.1">VCC</text>
<text x="248.7" y="101.2">CAP+</text>
<text x="249.8" y="96.1">OUT</text>
<text x="37.5" y="107.7" transform="rotate(-90 37.5 107.7)">GND</text>
<text x="42.5" y="107.7" transform="rotate(-90 42.5 107.7)">LO</text>
<text x="70.5" y="107.7" transform="rotate(-90 70.5 107.7)">NC</text>
<text x="73" y="107.7" transform="rotate(-90 73 107.7)">NC</text>
<text x="75.6" y="107.7" transform="rotate(-90 75.6 107.7)">NC</text>
<text x="78.1" y="107.7" transform="rotate(-90 78.1 107.7)">NC</text>
<text x="80.6" y="107.7" transform="rotate(-90 80.6 107.7)">NC</text>
<text x="123.8" y="107.7" transform="rotate(-90 123.8 107.7)">GND</text>
<text x="126.4" y="107.7" transform="rotate(-90 126.4 107.7)">GND</text>
<text x="128.9" y="107.7" transform="rotate(-90 128.9 107.7)">GND</text>
<text x="153" y="107.7" transform="rotate(-90 153 107.7)">NC</text>
<text x="155.6" y="107.7" transform="rotate(-90 155.6 107.7)">NC</text>
<text x="158.1" y="107.7" transform="rotate(-90 158.1 107.7)">NC</text>
<text x="160.7" y="107.7" transform="rotate(-90 160.7 107.7)">NC</text>
<text x="163.2" y="107.7" transform="rotate(-90 163.2 107.7)">NC</text>
<text x="209.6" y="106.3">L</text>
<text x="209.7" y="103.8">L5</text>
<text x="217.2" y="106.3">R</text>
<text x="217.4" y="103.8">R5</text>
<text x="268.3" y="103.8">C16</text>
<text x="268.3" y="106.3">33nF</text>
<text x="29.8" y="113.9">GND</text>
<text x="200.3" y="113.9">C17</text>
<text x="220.6" y="113.9">C18</text>
<text x="239.3" y="108.8">IN-</text>
<text x="239.3" y="111.4">VEE</text>
<text x="248.6" y="111.4">EPAD</text>
<text x="249.2" y="108.8">CAP-</text>
<text x="78" y="116.5">GND</text>
<text x="126.3" y="116.5">GND</text>
<text x="160.6" y="116.5">GND</text>
<text x="193.6" y="116.5">GND</text>
<text x="201.3" y="116.5">C</text>
<text x="221.6" y="116.5">C</text>
<text x="234.3" y="116.5">GND</text>
<text x="254.6" y="116.5">GND</text>
<text x="49.8" y="127.9">J1</text>
<text x="105.1" y="131.7">Conn_01x10_Female</text>
<text x="113.2" y="129.2">J6</text>
<text x="184.5" y="131.7">HMC358</text>
<text x="186.8" y="129.2">U7</text>
<text x="250.2" y="136.8">TMP112x</text>
<text x="252.9" y="134.2">U6</text>
<text x="23.1" y="143.1">J4</text>
<text x="67.3" y="140.6">VCC</text>
<text x="159" y="143.1">1uF</text>
<text x="159.1" y="140.6">C19</text>
<text x="169.2" y="140.6">C20</text>
<text x="169.3" y="143.1">10nF</text>
<text x="179.6" y="138">Vcc</text>
<text x="179.6" y="140.6">VTune</text>
<text x="190.9" y="138">RFOut</text>
<text x="246.9" y="141.9">V+</text>
<text x="257.4" y="141.9">SDA</text>
<text x="57.7" y="146.9">GND</text>
<text x="182.2" y="145.8" transform="rotate(-90 182.2 145.8)">NC</text>
<text x="184.8" y="145.8" transform="rotate(-90 184.8 145.8)">GND</text>
<text x="187.3" y="145.8" transform="rotate(-90 187.3 145.8)">GND</text>
<text x="189.9" y="145.8" transform="rotate(-90 189.9 145.8)">NC</text>
<text x="192.4" y="145.8" transform="rotate(-90 192.4 145.8)">NC</text>
<text x="194.9" y="145.8" transform="rotate(-90 194.9 145.8)">GND</text>
<text x="232.7" y="144.4">C21</text>
<text x="232.9" y="146.9">100nF</text>
<text x="246.9" y="146.9">GND</text>
<text x="246.9" y="144.4">ALERT</text>
<text x="256.3" y="146.9">ADD0</text>
<text x="257.6" y="144.4">SCL</text>
<text x="153" y="150.7">GND</text>
<text x="163.1" y="150.7">GND</text>
<text x="192.3" y="154.6">GND</text>
<text x="226.6" y="154.6">GND</text>
<text x="239.3" y="154.6">GND</text>
<text x="264.7" y="154.6">GND</text>
<text x="80.2" y="158.4">J2</text>
<text x="113.2" y="179">SMP</text>
<text x="113.2" y="176.4">J5</text>
<text x="49.8" y="188.8">J3</text>
<text x="108.5" y="187.6">GND</text>
</g>
<g font-size="1.8" fill="#a90000">
<text x="87.1" y="39.4">1</text>
<text x="102.4" y="39.4">3</text>
<text x="144.3" y="36.8">1</text>
<text x="144.3" y="39.4">2</text>
<text x="167.1" y="39.4">5</text>
<text x="201.4" y="39.4">1</text>
<text x="216.7" y="39.4">3</text>
<text x="91.2" y="49" transform="rotate(-90 91.2 49)">2</text>
<text x="93.7" y="49" transform="rotate(-90 93.7 49)">4</text>
<text x="96.3" y="49" transform="rotate(-90 96.3 49)">5</text>
<text x="98.8" y="49" transform="rotate(-90 98.8 49)">6</text>
<text x="153.4" y="49" transform="rotate(-90 153.4 49)">3</text>
<text x="156" y="49" transform="rotate(-90 156 49)">4</text>
<text x="158.5" y="49" transform="rotate(-90 158.5 49)">6</text>
<text x="208" y="49" transform="rotate(-90 208 49)">2</text>
<text x="210.6" y="49" transform="rotate(-90 210.6 49)">4</text>
<text x="237" y="95.2">6</text>
<text x="254.8" y="95.2">8</text>
<text x="32.5" y="100.3">4</text>
<text x="63" y="100.3">2</text>
<text x="85.9" y="100.3">5</text>
<text x="116.3" y="100.3">1</text>
<text x="145.6" y="100.3">2</text>
<text x="168.4" y="100.3">5</text>
<text x="237" y="97.8">1</text>
<text x="237" y="100.3">2</text>
<text x="254.8" y="100.3">4</text>
<text x="237" y="107.9">3</text>
<text x="254.8" y="107.9">5</text>
<text x="36.6" y="110" transform="rotate(-90 36.6 110)">1</text>
<text x="41.7" y="110" transform="rotate(-90 41.7 110)">8</text>
<text x="69.6" y="110" transform="rotate(-90 69.6 110)">1</text>
<text x="72.1" y="110" transform="rotate(-90 72.1 110)">3</text>
<text x="74.7" y="110" transform="rotate(-90 74.7 110)">7</text>
<text x="77.2" y="110" transform="rotate(-90 77.2 110)">4</text>
<text x="79.8" y="110" transform="rotate(-90 79.8 110)">6</text>
<text x="122.9" y="110" transform="rotate(-90 122.9 110)">2</text>
<text x="125.5" y="110" transform="rotate(-90 125.5 110)">3</text>
<text x="128" y="110" transform="rotate(-90 128 110)">5</text>
<text x="152.1" y="110" transform="rotate(-90 152.1 110)">1</text>
<text x="154.7" y="110" transform="rotate(-90 154.7 110)">3</text>
<text x="157.2" y="110" transform="rotate(-90 157.2 110)">7</text>
<text x="159.8" y="110" transform="rotate(-90 159.8 110)">4</text>
<text x="162.3" y="110" transform="rotate(-90 162.3 110)">6</text>
<text x="237" y="110.5">7</text>
<text x="254.8" y="110.5">9</text>
<text x="39.1" y="134.7" transform="rotate(-90 39.1 134.7)">1</text>
<text x="41.7" y="134.7" transform="rotate(-90 41.7 134.7)">2</text>
<text x="44.2" y="134.7" transform="rotate(-90 44.2 134.7)">3</text>
<text x="46.7" y="134.7" transform="rotate(-90 46.7 134.7)">4</text>
<text x="49.3" y="134.7" transform="rotate(-90 49.3 134.7)">5</text>
<text x="51.8" y="134.7" transform="rotate(-90 51.8 134.7)">6</text>
<text x="54.4" y="134.7" transform="rotate(-90 54.4 134.7)">7</text>
<text x="56.9" y="134.7" transform="rotate(-90 56.9 134.7)">8</text>
<text x="59.4" y="134.7" transform="rotate(-90 59.4 134.7)">9</text>
<text x="62" y="135.2" transform="rotate(-90 62 135.2)">10</text>
<text x="113.2" y="134.6">1</text>
<text x="113.2" y="137.2">2</text>
<text x="177.3" y="137.2">1</text>
<text x="197.6" y="137.2">8</text>
<text x="113.2" y="139.7">3</text>
<text x="113.2" y="142.2">4</text>
<text x="177.3" y="139.7">3</text>
<text x="244.6" y="143.5">3</text>
<text x="244.6" y="141">5</text>
<text x="262.4" y="143.5">1</text>
<text x="262.4" y="141">4</text>
<text x="26.8" y="146">1</text>
<text x="26.8" y="148.6">2</text>
<text x="73.8" y="146">1</text>
<text x="73.8" y="148.6">2</text>
<text x="113.2" y="144.8">5</text>
<text x="113.2" y="147.3">6</text>
<text x="113.2" y="149.9">7</text>
<text x="181.4" y="148.1" transform="rotate(-90 181.4 148.1)">2</text>
<text x="183.9" y="148.1" transform="rotate(-90 183.9 148.1)">4</text>
<text x="186.4" y="148.1" transform="rotate(-90 186.4 148.1)">5</text>
<text x="189" y="148.1" transform="rotate(-90 189 148.1)">6</text>
<text x="191.5" y="148.1" transform="rotate(-90 191.5 148.1)">7</text>
<text x="194.1" y="148.1" transform="rotate(-90 194.1 148.1)">9</text>
<text x="244.6" y="146">2</text>
<text x="262.4" y="146">6</text>
<text x="26.8" y="151.1">3</text>
<text x="26.8" y="153.7">4</text>
<text x="73.8" y="151.1">3</text>
<text x="73.8" y="153.7">4</text>
<text x="113.2" y="152.4">8</text>
<text x="113.2" y="154.9">9</text>
<text x="26.8" y="156.2">5</text>
<text x="26.8" y="158.7">6</text>
<text x="26.8" y="161.3">7</text>
<text x="73.8" y="156.2">5</text>
<text x="73.8" y="158.7">6</text>
<text x="73.8" y="161.3">7</text>
<text x="112.7" y="157.5">10</text>
<text x="26.8" y="163.8">8</text>
<text x="26.8" y="166.4">9</text>
<text x="73.8" y="163.8">8</text>
<text x="73.8" y="166.4">9</text>
<text x="26.3" y="168.9">10</text>
<text x="73.3" y="168.9">10</text>
<text x="106.2" y="176.5">1</text>
<text x="39.1" y="181.7" transform="rotate(-90 39.1 181.7)">1</text>
<text x="41.7" y="181.7" transform="rotate(-90 41.7 181.7)">2</text>
<text x="44.2" y="181.7" transform="rotate(-90 44.2 181.7)">3</text>
<text x="46.7" y="181.7" transform="rotate(-90 46.7 181.7)">4</text>
<text x="49.3" y="181.7" transform="rotate(-90 49.3 181.7)">5</text>
<text x="51.8" y="181.7" transform="rotate(-90 51.8 181.7)">6</text>
<text x="54.4" y="181.7" transform="rotate(-90 54.4 181.7)">7</text>
<text x="56.9" y="181.7" transform="rotate(-90 56.9 181.7)">8</text>
<text x="59.4" y="181.7" transform="rotate(-90 59.4 181.7)">9</text>
<text x="62" y="182.2" transform="rotate(-90 62 182.2)">10</text>
<text x="110.2" y="181.1" transform="rotate(-90 110.2 181.1)">2</text>
</g>
<g font-size="1.8" fill="#0f0f0f">
<text x="106.7" y="39.3">IF1_HPF_Out</text>
<text x="171.4" y="39.3">IF1_Amp_Out</text>
<text x="190.5" y="39.3">IF1_LPF_In</text>
<text x="50.3" y="100.3">2 Mixer_Out</text>
<text x="107.9" y="100.2">SAW_In</text>
<text x="134.1" y="100.3">4 SAW_Out</text>
<text x="172.7" y="100.2">LEE_2_Out</text>
<text x="189.2" y="100.2">Match_In</text>
<text x="227.3" y="100.2">RSSI_In+</text>
<text x="227.3" y="107.8">RSSI_IN-</text>
</g>
<g font-size="1.8" fill="#009600">
<text x="125.7" y="39.3">IF1_Amp_In</text>
<text x="88.9" y="100.2">IF2_Amp1_Out</text>
</g>
</svg>
